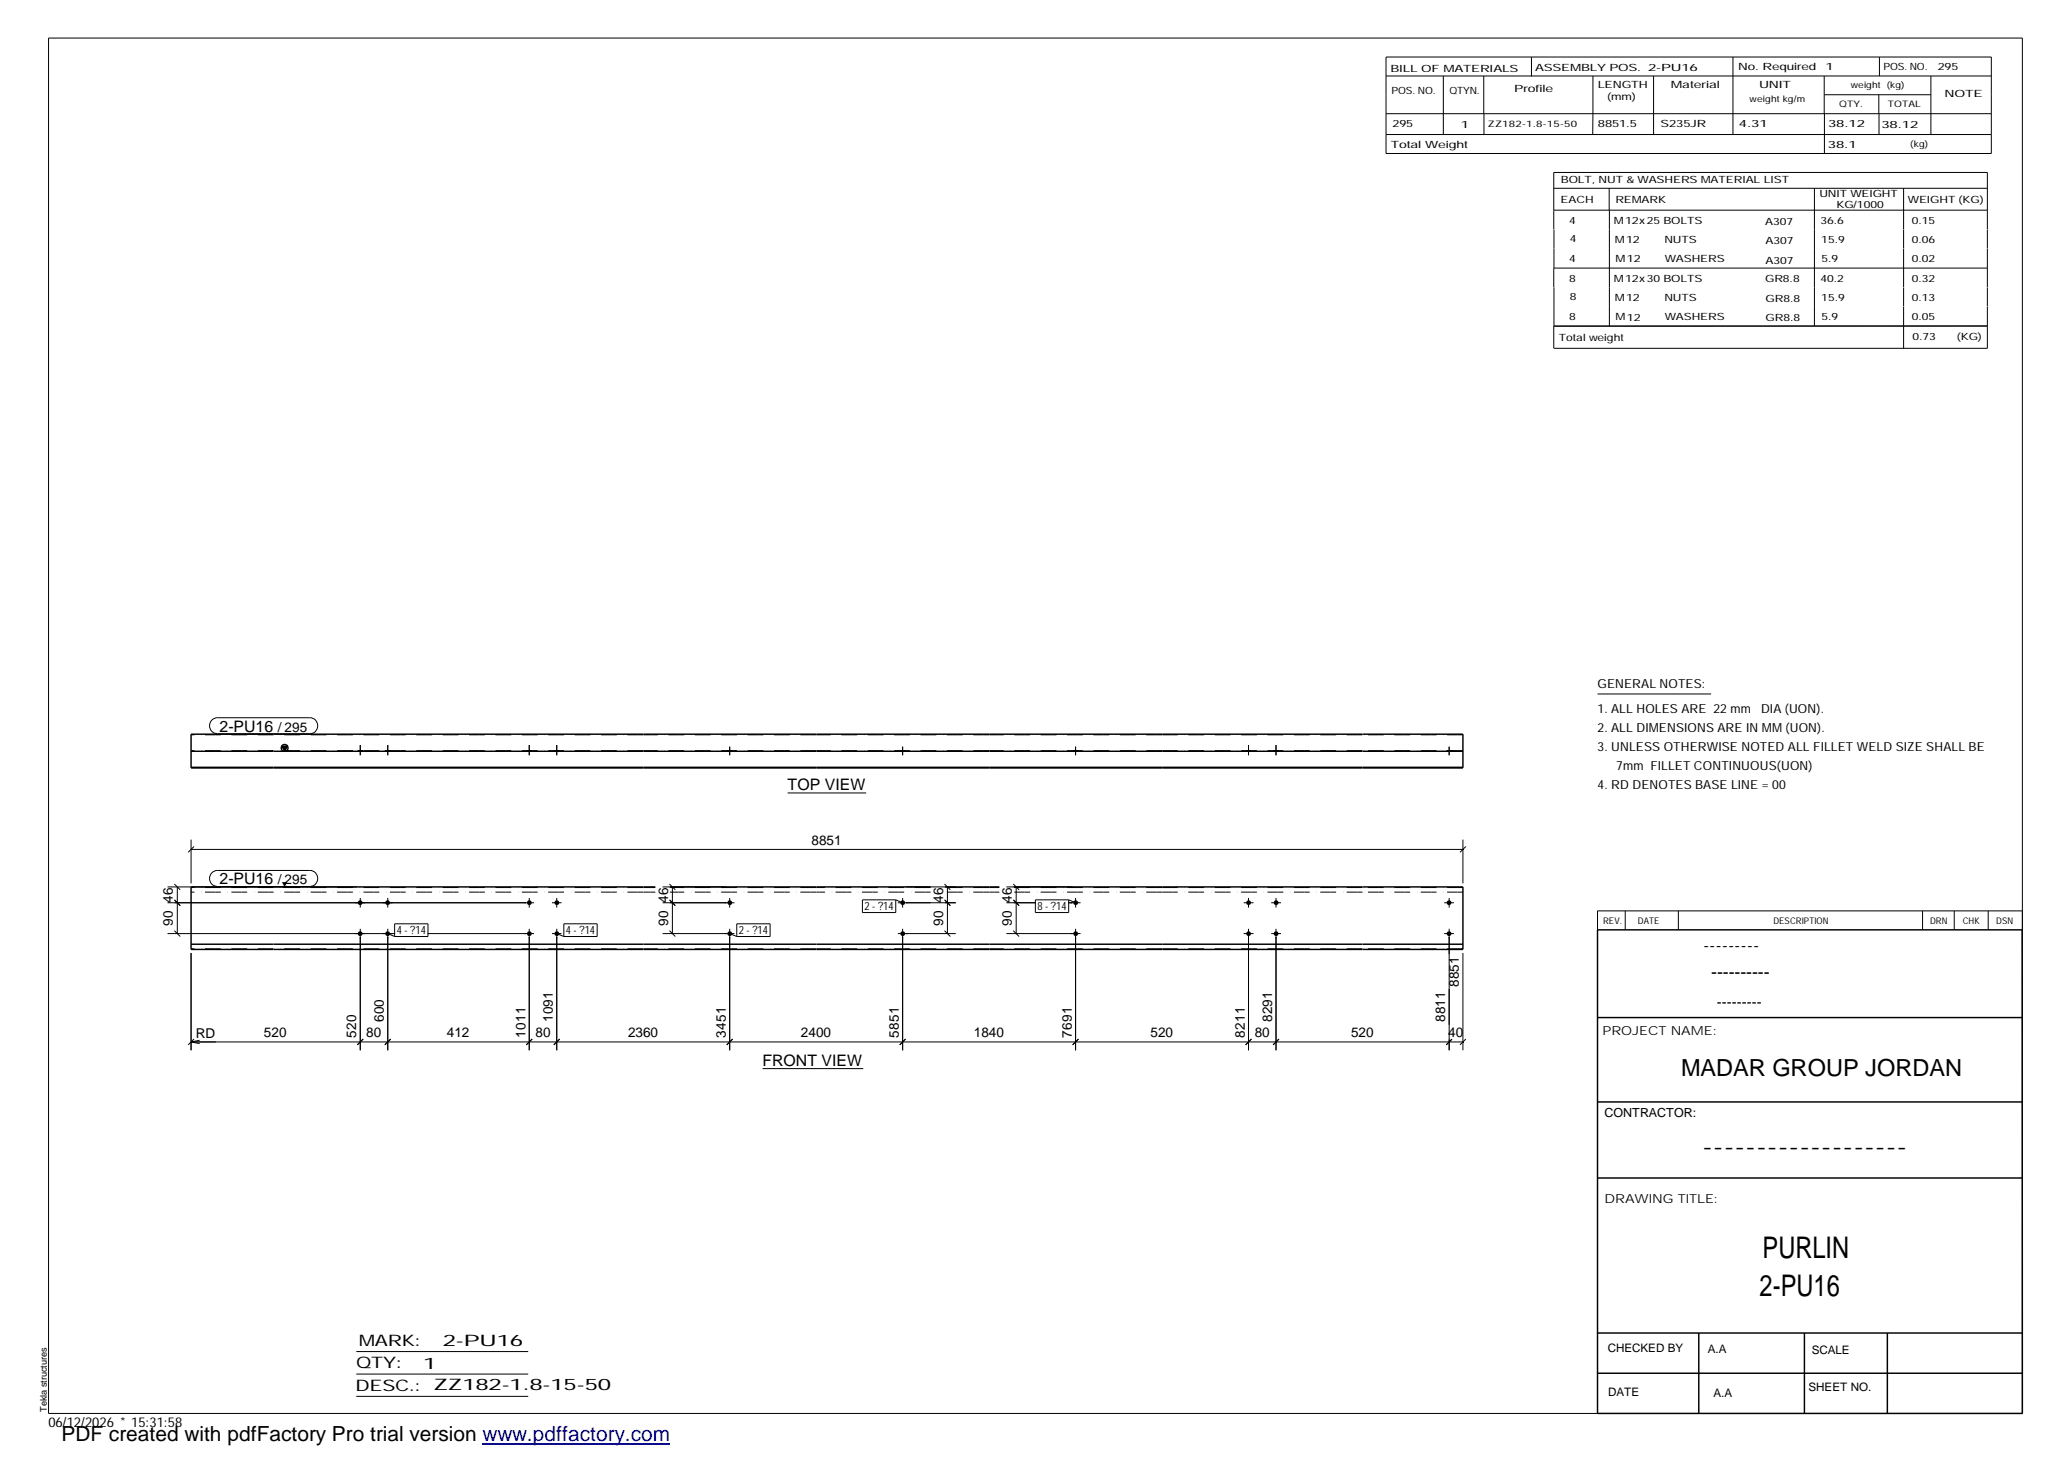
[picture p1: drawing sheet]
<svg xmlns="http://www.w3.org/2000/svg" width="420mm" height="297mm" viewBox="0 0 420 297" stroke-linecap="round" stroke-linejoin="round" font-family="sans-serif">
<g fill="#000">
<path d="M57.3 151.6h1.1l-.6 1zM57.3 179.2h1.1l-.6 1z"/>
<path d="M72.7 152.5h1v.1h-1z" fill-rule="evenodd"/>
<path d="M72.7 152.5h1v.1h-1z" fill-rule="evenodd"/>
<path d="M78.3 152.5h.9v.1h-.9z" fill-rule="evenodd"/>
<path d="M78.3 152.5h.9v.1h-.9z" fill-rule="evenodd"/>
<path d="M107.1 152.5h.9v.1h-.9z" fill-rule="evenodd"/>
<path d="M107.1 152.5h.9v.1h-.9z" fill-rule="evenodd"/>
<path d="M112.6 152.5h1v.1h-1z" fill-rule="evenodd"/>
<path d="M112.6 152.5h1v.1h-1z" fill-rule="evenodd"/>
<path d="M147.8 152.5h1v.1h-1z" fill-rule="evenodd"/>
<path d="M147.8 152.5h1v.1h-1z" fill-rule="evenodd"/>
<path d="M182.9 152.5h1v.1h-1z" fill-rule="evenodd"/>
<path d="M182.9 152.5h1v.1h-1z" fill-rule="evenodd"/>
<path d="M218.1 152.5h.9v.1h-.9z" fill-rule="evenodd"/>
<path d="M218.1 152.5h.9v.1h-.9z" fill-rule="evenodd"/>
<path d="M253.2 152.5h1v.1h-1z" fill-rule="evenodd"/>
<path d="M253.2 152.5h1v.1h-1z" fill-rule="evenodd"/>
<path d="M258.8 152.5h1v.1h-1z" fill-rule="evenodd"/>
<path d="M258.8 152.5h1v.1h-1z" fill-rule="evenodd"/>
<path d="M293.9 152.5h1v.1h-1z" fill-rule="evenodd"/>
<path d="M293.9 152.5h1v.1h-1z" fill-rule="evenodd"/>
<circle cx="73.2" cy="189.7" r=".48"/>
<circle cx="73.2" cy="183.4" r=".49"/>
<circle cx="78.8" cy="189.7" r=".48"/>
<circle cx="78.8" cy="183.4" r=".49"/>
<circle cx="107.5" cy="189.7" r=".48"/>
<circle cx="107.6" cy="183.4" r=".49"/>
<circle cx="113.1" cy="189.7" r=".48"/>
<circle cx="113.2" cy="183.4" r=".49"/>
<circle cx="148.3" cy="189.7" r=".48"/>
<circle cx="148.3" cy="183.4" r=".49"/>
<circle cx="183.4" cy="189.7" r=".48"/>
<circle cx="183.4" cy="183.4" r=".49"/>
<circle cx="218.5" cy="189.7" r=".48"/>
<circle cx="218.6" cy="183.4" r=".49"/>
<circle cx="253.7" cy="189.7" r=".48"/>
<circle cx="253.7" cy="183.4" r=".49"/>
<circle cx="259.3" cy="189.7" r=".48"/>
<circle cx="259.3" cy="183.4" r=".49"/>
<circle cx="294.4" cy="189.7" r=".48"/>
<circle cx="294.4" cy="183.4" r=".49"/>
</g>
<g fill="none" stroke="#000" stroke-width=".2">
<path d="M9.9 7.7h401v279.5h-401zM281.6 11.6h123v19.6h-123zM281.6 15.4h123M293.2 15.4v11.9M301.5 15.4v7.7M311.1 11.6v3.9M323.6 15.4v11.9M336 15.4v11.9M352.1 11.6v15.7M370.6 15.4v7.7M370.7 19.2h21.6M381.7 19.2v3.9"/>
<path d="M381.8 11.6v3.8M392.3 15.4v11.9M281.6 23.1h123M281.6 27.3h123M301.5 23.1v4.2M315.7 38.3h88.1M326.9 38.3v4.4M368.6 38.3v27.9M370.7 23.1v8.1M381.8 23.1v4.2M386.8 38.3v8.3M315.7 42.7h88.1"/>
<path d="M315.7 46.6v-11.6h88.1v11.6M315.7 54.5v3.9M315.7 54.5h88.1M315.7 46.6v7.9M315.7 58.4v7.8M327 42.7v23.5M386.8 46.6v3.9M386.8 50.6v7.7M386.8 58.4v3.9M403.8 46.6v3.9M403.8 50.6v7.7M403.8 58.4v3.9"/>
<path d="M386.8 62.3v8.5M403.8 62.3v8.5h-88.1M403.8 66.2h-88.1v4.5M43.1 146.3l.8-.5h19a1.63 1.63 0 0 1 1.7 1.7 1.63 1.63 0 0 1-1.7 1.6h-18.7a1.63 1.63 0 0 1-1.5-1 1.63 1.63 0 0 1 .4-1.8zM72.7 152.5v.1M73.2 151.4v2M73.7 152.5v.1M78.3 152.5v.1M78.8 151.4v2M79.2 152.5v.1M107.1 152.5v.1M107.5 151.4v2"/>
<path d="M108 152.5v.1M112.6 152.5v.1M113.1 151.4v2M113.6 152.5v.1M147.8 152.5v.1M148.3 151.7v1.7M148.8 152.5v.1M182.9 152.5v.1M183.4 151.7v1.7M183.9 152.5v.1M218.1 152.5v.1M218.5 151.7v1.7"/>
<path d="M219 152.5v.1M253.2 152.5v.1M253.7 151.4v2M254.2 152.5v.1M258.8 152.5v.1M259.2 151.4v2M259.8 152.5v.1M293.9 152.5v.1M294.4 151.7v1.7M294.9 152.5v.1M324.6 141h23M35.4 179.6l1.2 1.2"/>
<path d="M38.8 172.6h258.4M38.8 170.6v8.9M39.4 172l-1.2 1.2M43.1 177.3l.8-.4h19a1.63 1.63 0 0 1 1.7 1.6 1.63 1.63 0 0 1-1.7 1.6h-18.7a1.63 1.63 0 0 1-1.5-1 1.63 1.63 0 0 1 .4-1.8zM136 179.6l1.2 1.2M160 161.1h16M191.9 179.6l1.2 1.2M205.9 179.6l1.2 1.2M297.2 170.6v8.9M297.8 172l-1.2 1.2M34 189.7h46.3M34 183.4h74.5"/>
<path d="M34 180.2h38.5M35.4 189.1l1.2 1.2M35.4 182.8l1.2 1.2M36 180.2v9.5M38.8 193.6v19.8M73.2 182.4v2M73.2 188.7v24.7M78.8 182.4v2M78.8 188.7v24.7M78.8 189.7l1.4 .6M80.2 187.7h6.8v2.6h-6.8zM86.9 189.7h21.6"/>
<path d="M107.5 182.4v2M107.5 188.7v24.7M112.1 189.7h2M112.1 183.4h2M113.1 182.4v2M113.1 188.7v24.7M113.1 189.7l1.5 .6M114.6 187.7h6.7v2.6h-6.7zM134.6 189.7h14.6M134.6 183.4h14.6M134.6 180.2h13M136 189.1l1.2 1.2"/>
<path d="M136 182.8l1.2 1.2-1.1-1.1M136.6 180.2v9.5M148.3 182.4v2M148.3 188.7v24.7M148.3 189.7l1.4 .6M149.7 187.7h6.8v2.6h-6.8zM175.2 182.8h6.8v2.6h-6.8zM182 182.8l1.4 .6M182.4 189.7h11.8M182.4 183.4h11.8M183.4 182.4v2M183.4 188.7v24.7"/>
<path d="M184.1 180.2h10.1M191.9 189.1l1.2 1.2M191.9 182.8l1.2 1.2-1.1-1.1M192.5 180.2v9.5M204.5 189.7h15M204.5 183.4h5.9M204.5 180.2h13.3M205.9 189.1l1.2 1.2M205.9 182.8l1.2 1.2-1.1-1.1M206.5 180.2v9.5M210.4 182.8h6.7v2.6h-6.7zM217 183.4h2.5"/>
<path d="M217.1 182.8l1.4 .6M218.5 182.4v2M218.5 188.7v24.7M252.7 189.7h2M252.7 183.4h2M253.7 182.4v2M253.7 188.7v24.7M258.3 189.7h2M258.3 183.4h2M259.2 182.4v2M259.2 188.7v24.7M293.4 189.7h2"/>
<path d="M293.4 183.4h2M294.4 182.4v2M294.4 188.7v24.7M297.2 193.6v19.8M330.2 185.1v3.8M341 185.1v3.8M390.6 185.1v3.8M397 185.1v3.8M403.9 185.1v3.8M410.9 185.1h-86.3v3.8M38.8 211.7h258.4M38.8 211.7l1.8 .3"/>
<path d="M39.4 211.1l-1.2 1.2M40.6 211.4l-1.8 .3M73.8 211.1l-1.2 1.2M79.4 211.1l-1.2 1.2M108.1 211.1l-1.2 1.2M113.7 211.1l-1.2 1.2M148.8 211.1l-1.1 1.2M154.9 217.1h20.5M184 211.1l-1.2 1.2M219.1 211.1l-1.2 1.2M254.3 211.1l-1.2 1.2M259.8 211.1l-1.1 1.2"/>
<path d="M295 211.1l-1.2 1.2M297.8 211.1l-1.2 1.2M72.4 274.6h34.9M72.4 279.2h34.9M72.4 283.7h34.9"/>
</g>
<g fill="none" stroke="#000" stroke-width=".3">
<path d="M38.8 149.2h258.4v6.8h-258.4zM38.8 155.9h258.4M38.8 152.6h258.4M57.3 151.6h1.1l-.6 1zM38.8 191.8h258.4M57.3 180.1a.72 .72 0 0 0 1 0M57.7 180.1l.1 .1 .1-.1M133.1 180.2h-94.3v12.7h258.4v-12.7h-91.2M136.1 180.2h53M192 180.2h11M324.6 188.9h86.2l.1 98.3h-86.3zM324.6 206.7h86.3"/>
<path d="M324.6 239.3h86.3M324.6 223.9h86.3M324.6 270.8h86.3M324.6 279h86.3M345.1 270.8v16.4M366.6 270.8v16.4M383.5 270.8v16.4"/>
<circle cx="57.8" cy="152" r=".7"/>
</g>
<g fill="none" stroke="#000" stroke-width=".2" stroke-dasharray="1.1 0 2.1 .7 0 1.4" stroke-linecap="butt">
<path d="M55.6 149.3h-16.8M55.6 152.5h-16.8M130.7 149.3h-75.1M130.7 152.5h-75.1M165.8 149.3h-35.1M165.8 152.5h-35.1M201 149.3h-35.1M201 152.5h-35.1M236.1 149.3h-35.1M236.1 152.5h-35.1M276.8 149.3h-40.7M276.8 152.5h-40.7"/>
<path d="M297.2 149.3h-20.3M297.2 152.5h-20.3M55.6 192.8h-16.8M55.6 181.3h-16.8M55.6 180.3h-16.8M130.7 192.8h-75.1M130.7 181.3h-75.1M130.7 180.3h-75.1M133.1 181.3h-2.4M133.1 180.3h-2.4M165.8 192.8h-35.1M165.8 181.3h-29.7"/>
<path d="M165.8 180.3h-29.7M189.1 181.3h-23.2M189.1 180.3h-23.2M201 192.8h-35.1M201 181.3h-9M201 180.3h-9M203 181.3h-2M203 180.3h-2M236.1 192.8h-35.1M236.1 181.3h-30.1M236.1 180.3h-30.1M276.8 192.8h-40.7"/>
<path d="M276.8 181.3h-40.7M276.8 180.3h-40.7M297.2 192.8h-20.3M297.2 181.3h-20.3M297.2 180.3h-20.3"/>
</g>
<path d="M98 293.3h38.2" fill="none" stroke="#00f" stroke-width=".3"/>
<g font-size="6.1">
<text x="358.1" y="255.5">PURLIN</text>
<text x="357.5" y="263.3">2-PU16</text>
</g>
<text font-size="4.8" x="341.5" y="218.6">MADAR GROUP JORDAN</text>
<text font-size="4.2" x="12.5" y="292.7">PDF created with pdfFactory Pro trial version www.pdffactory.com</text>
<g font-size="3.6">
<text x="346.1" y="193.2">---------</text>
<text x="347.7" y="198.6">----------</text>
<text x="345.8" y="234.2">-------------------</text>
</g>
<g font-size="3.2">
<text x="44.6" y="148.7">2-PU16</text>
<text x="160" y="160.6">TOP VIEW</text>
<text x="44.6" y="179.7">2-PU16</text>
<text x="154.9" y="216.6">FRONT VIEW</text>
<text x="72.9" y="273.5">MARK:</text>
<text x="90" y="273.5">2-PU16</text>
<text x="72.4" y="278">QTY:</text>
<text x="86" y="278.1">1</text>
<text x="72.2" y="282.6">DESC.:</text>
<text x="88.1" y="282.4">ZZ182-1.8-15-50</text>
</g>
<text font-size="3" x="348.8" y="204.5">---------</text>
<g font-size="2.8">
<text x="56.4" y="148.7">/ 295</text>
<text x="164.9" y="171.6">8851</text>
<text x="56.4" y="179.7">/ 295</text>
<text x="35.1" y="183.4" transform="rotate(-90 35.1 183.4)">46</text>
<text x="135.7" y="183.4" transform="rotate(-90 135.7 183.4)">46</text>
<text x="191.6" y="183.4" transform="rotate(-90 191.6 183.4)">46</text>
<text x="205.6" y="183.4" transform="rotate(-90 205.6 183.4)">46</text>
<text x="35.1" y="188.1" transform="rotate(-90 35.1 188.1)">90</text>
<text x="135.7" y="188.1" transform="rotate(-90 135.7 188.1)">90</text>
<text x="191.6" y="188.1" transform="rotate(-90 191.6 188.1)">90</text>
<text x="205.6" y="188.1" transform="rotate(-90 205.6 188.1)">90</text>
<text x="296.4" y="200.5" transform="rotate(-90 296.4 200.5)">8851</text>
<text x="78" y="207.6" transform="rotate(-90 78 207.6)">600</text>
<text x="112.4" y="207.6" transform="rotate(-90 112.4 207.6)">1091</text>
<text x="258.5" y="207.6" transform="rotate(-90 258.5 207.6)">8291</text>
<text x="293.6" y="207.6" transform="rotate(-90 293.6 207.6)">8811</text>
<text x="39.8" y="210.8">RD</text>
<text x="53.6" y="210.8">520</text>
<text x="72.4" y="210.8" transform="rotate(-90 72.4 210.8)">520</text>
<text x="74.4" y="210.8">80</text>
<text x="90.8" y="210.8">412</text>
<text x="106.8" y="210.8" transform="rotate(-90 106.8 210.8)">1011</text>
<text x="108.8" y="210.8">80</text>
<text x="127.6" y="210.8">2360</text>
<text x="147.5" y="210.8" transform="rotate(-90 147.5 210.8)">3451</text>
<text x="162.7" y="210.8">2400</text>
<text x="182.6" y="210.8" transform="rotate(-90 182.6 210.8)">5851</text>
<text x="197.9" y="210.8">1840</text>
<text x="217.8" y="210.8" transform="rotate(-90 217.8 210.8)">7691</text>
<text x="233.8" y="210.8">520</text>
<text x="252.9" y="210.8" transform="rotate(-90 252.9 210.8)">8211</text>
<text x="254.9" y="210.8">80</text>
<text x="274.5" y="210.8">520</text>
<text x="294.3" y="210.8">40</text>
<text x="9.8" y="290">06/12/2026 * 15:31:58</text>
</g>
<g font-size="2.5">
<text x="324.6" y="139.9">GENERAL NOTES:</text>
<text x="324.6" y="148.7">2. ALL DIMENSIONS ARE IN MM (UON).</text>
<text x="324.6" y="144.9">1. ALL HOLES ARE 22 mm</text>
<text x="357.8" y="144.9">DIA (UON).</text>
<text x="324.6" y="152.5">3. UNLESS OTHERWISE NOTED ALL FILLET WELD SIZE SHALL BE</text>
<text x="324.6" y="160.2">4. RD DENOTES BASE LINE = 00</text>
<text x="328.4" y="156.4">7mm FILLET CONTINUOUS(UON)</text>
<text x="325.6" y="210.3">PROJECT NAME:</text>
<text x="326" y="226.9">CONTRACTOR:</text>
<text x="326" y="244.4">DRAWING TITLE:</text>
</g>
<g font-size="2.4">
<text x="326.7" y="274.7">CHECKED BY</text>
<text x="347" y="275">A.A</text>
<text x="368.1" y="275.1">SCALE</text>
<text x="326.7" y="283.6">DATE</text>
<text x="348.1" y="283.9">A.A</text>
<text x="367.5" y="282.6">SHEET NO.</text>
</g>
<g font-size="2.3">
<text x="175.6" y="185">2 - ?14</text>
<text x="210.8" y="185">8 - ?14</text>
<text x="80.6" y="189.9">4 - ?14</text>
<text x="115" y="189.9">4 - ?14</text>
<text x="150.1" y="189.9">2 - ?14</text>
</g>
<g font-size="2">
<text x="282.5" y="14.6">BILL OF MATERIALS</text>
<text x="311.9" y="14.4">ASSEMBLY POS.</text>
<text x="324.6" y="17.9">LENGTH</text>
<text x="334.9" y="14.4">2-PU16</text>
<text x="339.5" y="17.9">Material</text>
<text x="353.1" y="14.2">No. Required</text>
<text x="357.4" y="17.9">UNIT</text>
<text x="370.9" y="14.2">1</text>
<text x="382.7" y="14.2">POS. NO.</text>
<text x="393.7" y="14.3">295</text>
<text x="282.7" y="19.1">POS. NO.</text>
<text x="294.5" y="19">QTYN.</text>
<text x="307.6" y="18.7">Profile</text>
<text x="326.5" y="20.4">(mm)</text>
<text x="395.1" y="19.6">NOTE</text>
<text x="282.9" y="25.8">295</text>
<text x="296.8" y="26">1</text>
<text x="324.7" y="25.9">8851.5</text>
<text x="337.4" y="25.9">S235JR</text>
<text x="353.3" y="25.9">4.31</text>
<text x="371.4" y="25.9">38.12</text>
<text x="382.3" y="25.9">38.12</text>
<text x="282.6" y="30.1">Total Weight</text>
<text x="371.4" y="30">38.1</text>
<text x="317.1" y="41.3">EACH</text>
<text x="317.1" y="37.2">BOLT, NUT &amp; WASHERS MATERIAL LIST</text>
<text x="328.2" y="41.3">REMARK</text>
<text x="369.7" y="40.1">UNIT WEIGHT</text>
<text x="387.6" y="41.2">WEIGHT (KG)</text>
<text x="318.8" y="45.4">4</text>
<text x="327.9" y="45.6">M12x25 BOLTS</text>
<text x="358.6" y="45.6">A307</text>
<text x="369.9" y="45.5">36.6</text>
<text x="373.1" y="42.2">KG/1000</text>
<text x="388.4" y="45.5">0.15</text>
<text x="318.8" y="53.3">4</text>
<text x="318.9" y="49.2">4</text>
<text x="328.1" y="49.3">M12</text>
<text x="328.3" y="53.3">M12</text>
<text x="338.2" y="49.4">NUTS</text>
<text x="338.2" y="53.3">WASHERS</text>
<text x="358.7" y="49.6">A307</text>
<text x="358.7" y="53.5">A307</text>
<text x="370" y="49.3">15.9</text>
<text x="370.1" y="53.2">5.9</text>
<text x="388.4" y="49.4">0.06</text>
<text x="388.4" y="53.3">0.02</text>
<text x="318.8" y="57.2">8</text>
<text x="327.9" y="57.3">M12x30 BOLTS</text>
<text x="358.6" y="57.4">GR8.8</text>
<text x="369.9" y="57.3">40.2</text>
<text x="388.4" y="57.2">0.32</text>
<text x="318.8" y="65.1">8</text>
<text x="318.9" y="61">8</text>
<text x="328.1" y="61.2">M12</text>
<text x="328.3" y="65.1">M12</text>
<text x="338.2" y="61.2">NUTS</text>
<text x="338.2" y="65.1">WASHERS</text>
<text x="358.7" y="61.4">GR8.8</text>
<text x="358.7" y="65.3">GR8.8</text>
<text x="370" y="61.1">15.9</text>
<text x="370.1" y="65">5.9</text>
<text x="388.4" y="61.2">0.13</text>
<text x="388.4" y="65.1">0.05</text>
<text x="316.7" y="69.3">Total weight</text>
<text x="388.6" y="69.1">0.73</text>
<text x="397.6" y="69">(KG)</text>
</g>
<g font-size="1.9">
<text x="325.7" y="187.8">REV.</text>
<text x="332.8" y="187.6">DATE</text>
<text x="360.3" y="187.7">DESCRIPTION</text>
<text x="392.1" y="187.6">DRN</text>
<text x="398.8" y="187.6">CHK</text>
<text x="405.6" y="187.7">DSN</text>
<text x="9.5" y="286.8" transform="rotate(-90 9.5 286.8)">Tekla structures</text>
</g>
<g font-size="1.8">
<text x="376" y="17.9">weight (kg)</text>
<text x="355.5" y="20.7">weight kg/m</text>
<text x="373.6" y="21.7">QTY.</text>
<text x="383.5" y="21.8">TOTAL</text>
<text x="302.3" y="25.9">ZZ182-1.8-15-50</text>
<text x="388.1" y="29.8">(kg)</text>
</g>
</svg>
